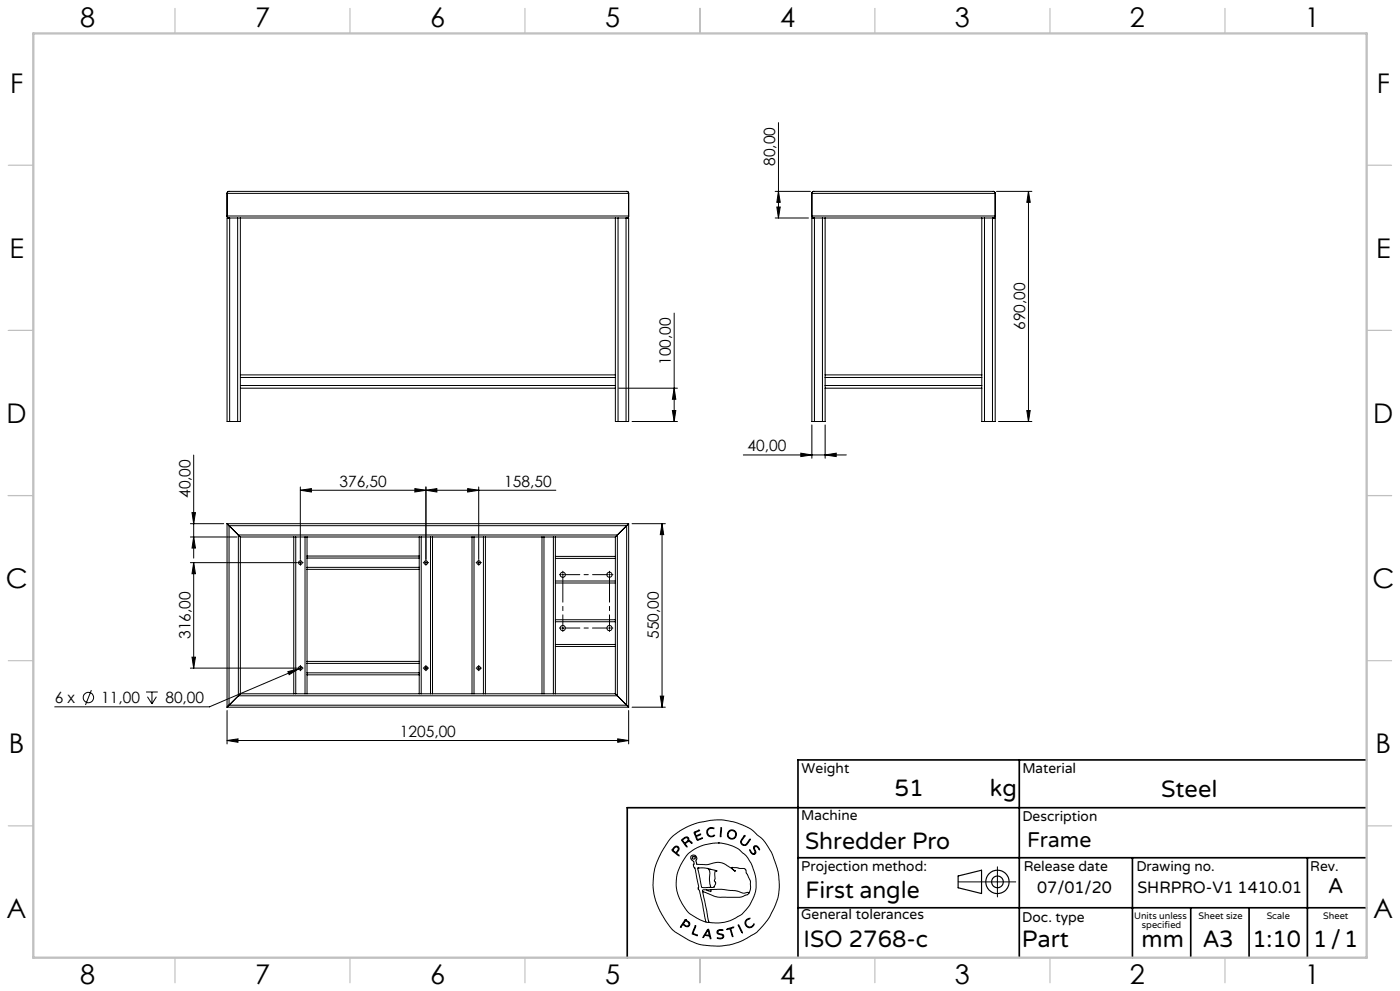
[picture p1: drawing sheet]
<svg xmlns="http://www.w3.org/2000/svg" width="420mm" height="297mm" viewBox="0 0 420 297" stroke-linecap="round" stroke-linejoin="round" font-family="sans-serif">
<g fill="none" stroke="#000" stroke-width=".3">
<path d="M233.5 36.8v28.5M68.1 58l.2-.5 .3-.1h119.5l.3 .1 .2 .5M68.1 58v6.7M68.1 58h120.5M188.6 58v6.7M232.6 57.4h10.5M233.5 57.4l.6 3.2h-1.1zM243.6 58l.2-.5 .3-.1h54l.2 .1 .3 .5M243.6 58v6.7M243.6 58h55M298.6 58v6.7M298.9 57.4h10.7"/>
<path d="M308.5 57.4l.6 3.2h-1.1zM308.5 57.4v68.9M68.1 64.7l.3 .6h.3M68.1 64.7h120.5M68.9 65.3h-.8v61h.8M68.9 65.3h2.4M68.9 65.3v61M71.3 65.3h.8M71.3 65.3v61M72.1 65.3h113.3M72.1 65.3v61h-.8M184.6 65.3v61h.8"/>
<path d="M185.4 65.3h2.4M185.4 65.3v61M187.8 65.3h.8v61h-.8M187.8 65.3v61M188.6 64.7l-.1 .4-.5 .2 .5-.2zM232.6 65.3h9.9M233 62.1h1.1l-.6 3.2zM243.6 64.7l.1 .4 .5 .2M243.6 64.7h55M244.3 65.3h-.7v61h.7M244.3 65.3h2.4M244.3 65.3v61"/>
<path d="M246.7 65.3h48.6M246.7 65.3v61M247.5 65.3v47.1M294.5 65.3v47.1M295.3 65.3h2.4M295.3 65.3v61M297.7 65.3h.9v61h-.9M297.7 65.3v61M298.6 64.7l-.1 .3-.5 .3M202.2 93.8v32.5M72.1 116.3h112.5M72.1 113.1h112.5"/>
<path d="M72.1 115.5h112.5M72.1 112.4h112.5M185.6 116.3h17.6M202.2 116.3l.5 3.4h-1zM247.5 112.4v.7M247.5 115.5v.8M247.5 116.3v10h-.8M247.5 113.1v2.4M247.5 116.3h47M247.5 113.1h47M247.5 115.5h47M247.5 112.4h47"/>
<path d="M294.5 112.4v.7M294.5 115.5v.8M294.5 116.3v10h.8M294.5 113.1v2.4M58.1 136.4v30.9M68.9 126.3h2.4M185.4 126.3h2.4M189.6 126.3h13.6M201.7 123h1l-.5 3.3zM223 136.3h30.9M240.2 135.8l3.4 .5-3.4 .5zM243.6 127.3v10"/>
<path d="M244.3 126.3h2.4M247.5 136.3l3.4-.5v1zM247.5 127.3v10M295.3 126.3h2.4M299.5 126.3h10.1M308 123h1.1l-.6 3.3zM57.1 156.9h10M57.6 153.6h1l-.5 3.3zM68.1 156.9l.6 .6M68.1 156.9h120.5M68.1 156.9v55M68.7 157.5v53.8"/>
<path d="M68.7 157.5l2.8 2.8M68.7 157.5h119.3M90.1 146.9l3.3-.5v1.1zM90.1 145.9v21.7M124.5 146.4l3.3 .5-3.3 .6zM127.8 146.9l3.3-.5v1.1zM127.8 145.9v21.7M140.3 146.4l3.3 .5-3.3 .6zM143.6 145.9v21.7M166.8 146.9h-76.7M188 157.5v53.8M188 157.5l-2.8 2.8"/>
<path d="M188.6 156.9l-.6 .6M188.6 156.9v55M189.6 156.9h10M198.6 156.9l.5 3.3h-1zM198.6 156.9v55M57.1 168.6h32M57.1 160.9h14M58.1 160.9l.5 3.3h-1zM58.1 168.6l.5 3.3h-1zM58.1 168.6v31.6M71.5 160.3l.6 .6M71.5 160.3v48.2"/>
<path d="M71.5 160.3h113.7M72.1 160.9h16M72.1 160.9v47M88.1 160.9h.6M88.1 160.9v47M88.7 160.9h2.8M88.7 160.9v47M89.9 168.6h.4M90.1 168.4v.5M91.5 160.9h.6M91.5 160.9v47M92.1 166.6v.6"/>
<path d="M92.1 170v.6M92.1 160.9h33.7M92.1 166.6h33.7M92.1 167.2h33.7M92.1 170h33.7M92.1 160.9v5.7M92.1 167.2v2.8M92.1 170.6v27.6M92.1 170.6h33.7M125.8 166.6v.6M125.8 170v.6M125.8 160.9h.6"/>
<path d="M125.8 160.9v5.7M125.8 167.2v2.8M125.8 170.6v27.6M126.4 160.9h2.8M126.4 160.9v47M127.5 168.6h.5M127.8 168.4v.5M129.2 160.9h.6M129.2 160.9v47M129.8 160.9h11.8M129.8 160.9v47M141.6 160.9h.6"/>
<path d="M141.6 160.9v47M142.2 160.9h2.8M142.2 160.9v47M143.4 168.6h.5M143.6 168.4v.5M145 160.9h.6M145 160.9v47M145.6 160.9h17M145.6 160.9v47M162.6 160.9h.6M162.6 160.9v47M163.2 160.9h2.8"/>
<path d="M163.2 160.9v47M166 160.9h.6M166 160.9v47M166.6 166.8v.6M166.6 174.1v.6M166.6 160.9h18M166.6 160.9v5.9M166.6 167.4v6.7M166.6 174.7v11M166.6 167.4h18M166.6 174.1h18M166.6 166.8h18"/>
<path d="M166.6 174.7h18M184.6 166.8v.6M184.6 174.1v.6M184.6 160.9v5.9M184.6 167.4v6.7M184.6 174.7v11M185.2 160.3l-.6 .6M185.2 160.3v48.2M57.6 197h1l-.5 3.2zM90.1 200v.5M92.1 198.2v.6M92.1 198.8v2.8"/>
<path d="M92.1 198.2h33.7M92.1 198.8h33.7M125.8 198.2v.6M125.8 198.8v2.8M127.8 200v.5M143.6 200v.5M166.6 185.7v.6M166.6 193.1v.6M166.6 186.3v6.8M166.6 193.7v14.2M166.6 185.7h18M166.6 186.3h18"/>
<path d="M166.6 193.1h18M166.6 193.7h18M168.6 188.2h.5M168.8 188v.5M184.6 185.7v.6M184.6 193.1v.6M184.6 186.3v6.8M184.6 193.7v14.2M27.4 206.8l-1.8 4.5M43.8 207.4h3.5M44.2 208.8l1.4 2.2M45.6 207.4v3.6"/>
<path d="M46.9 208.8l-1.3 2.2M57.1 200.2h32M68.1 211.9h120.5M68.1 212.9v10.1M68.7 211.3l-.6 .6M68.7 211.3h119.3M71.5 208.5h113.7M71.5 208.5l-2.8 2.8M72.1 207.9l-.6 .6M72.1 207.9h16M86.4 201.3l3.2-.9-2.9 1.8zM88.1 207.9h.6"/>
<path d="M88.7 207.9h2.8M89.6 200.4l-26.8 11.4h-46.4M89.9 200.2h.4M90.6 200l-1 .4M91.5 207.9h.6M92.1 201.6v.6M92.1 202.2v5.7M92.1 201.6h33.7M92.1 202.2h33.7M92.1 207.9h33.7M125.8 201.6v.6M125.8 207.9h.6"/>
<path d="M125.8 202.2v5.7M126.4 207.9h2.8M127.5 200.2h.5M129.2 207.9h.6M129.8 207.9h11.8M141.6 207.9h.6M142.2 207.9h2.8M143.4 200.2h.5M145 207.9h.6M145.6 207.9h17M162.6 207.9h.6M163.2 207.9h2.8"/>
<path d="M166 207.9h.6M166.6 207.9h18M184.6 207.9l.6 .6M185.2 208.5l2.8 2.8M188 211.3l.6 .6M188.6 212.9v10.1M189.6 211.9h10M198.1 208.6h1l-.5 3.3zM68.1 221.9l3.3-.5v1.1zM68.1 221.9h120.5M185.3 221.4l3.3 .5-3.3 .6zM201.4 251l2.6-2 4.6-2.2 4.6-1 3.4-.1 4.2 .8 3.2 1.3 1.7 1 3.3 2.9 2.6 4 1.5 4.4 .5 2.6 .2 3.9-.5 2.9-2.4 5.2-1.4 2-2.5 2.8-4 2.3-1.6 .7-2.6 .7-3.7 .4-4.2-.4-2-.5-2.4-1-3.9-2.4-1.2-1-2.3-3.3-1.7-3.2-1.2-3.7-.3-2.6 .2-3.5 .7-2.9 1.6-3.6z"/>
<path d="M202.2 253.9l.6-.3 .8 .3 .1 .6-.3 .7a.61 .61 0 0 0-.3 .6 .61 .61 0 0 0 .6 .5l-.1 .2-1.6-1.3a.49 .49 0 0 1-.4-.4 .49 .49 0 0 1 .4-.5zM202.3 254.1l.5-.3 .5 .2 .2 .4-.2 .5a.61 .61 0 0 1-.5 .6 .61 .61 0 0 1-.7-.5l-.2-.3zM204.5 251.6l1-.6 .6-.2 .5 .4 .1 .8 .4 .1 .5 .6-.2 .1-.6-.6-.8 .4a.5 .5 0 0 0-.4 .5 .5 .5 0 0 0 .4 .4l.1 .4-1.6-1.9zM204.8 251.7l.9-.6h.4l.3 .7-.4 .5a.59 .59 0 0 1-.6 .3 .59 .59 0 0 1-.5-.6zM208.2 249.4l1.6-.6a.31 .31 0 0 1-.1 .4 .31 .31 0 0 1-.4 0l-.7 .2-.1 .3a.56 .56 0 0 0 .3 .7 .56 .56 0 0 0 .7-.2l.7-.2-1.2 .6 .3 1 1.3-.5 .2 .1-1.7 .6zM212.3 248.5l.8-.5 1 .2 .1 .2-1-.2-.5 .2-.4 .6v.7l.5 .8 1.6-.1-.8 .4-1.2-.3-.4-.9zM215.5 252.6l2.7 .4 2.1 .8 1.5 .8 2.1 1.9 1.5 2.3 1 3 .4 1.9v2.6l-.4 1.8-1.4 3-2.5 2.9-3.4 1.9-1.9 .5-1.4 .2-3.1-.2M215.5 252.6l-2.1 .2-2.9 .7-1.9 .8-1.8 1.2-1.3 1.5-1.2 2.1-1 2.4-.3 1.3-.2 2.7 .3 1.6 .9 2.6 1.1 1.9 1.8 2.3 2.8 1.6 2.1 .9M215.5 252.6h.1M216.3 248.1v2.5l-.2 .2zM223.3 250.4h.1l.1 .2-1.1 1.6 .1 .6 .4 .3h.9l1-1.5h.3l-.9 1.4-.6 .4-1-.3-.4-.7zM224.9 254.7l.7 1 .6 .2 .3-.3-.4-1.4 .2-.7 .9 .1 .7 1-.1 .1-.8-1h-.6l-.1 .5 .5 1.3-.6 .6-.9-.5z"/>
<path d="M299.2 259.8v9M205.6 275.6l-.7 1a1.25 1.25 0 0 0-.7 1.3l.3-.3a.57 .57 0 0 1 .5-.4 .57 .57 0 0 1 .6 .4l.8 .1 .5-.6-.1-.6-1.2-.9M205.6 275.6h.1M205.6 275.9l-.3 .5M205.7 275.9l.9 .7 .1 .4-.4 .5-.8-.3a.39 .39 0 0 1-.5-.2 .39 .39 0 0 1 .2-.5l.1-.1M205.7 275.9h.1M208.6 277.4h.1v.3l-.4 1a.74 .74 0 0 0-.3 .9 .74 .74 0 0 0 .8 .5l.4 .3-1.6-.6zM209.3 260.2h2.9l2.4 .6 .4 .3a.27 .27 0 0 0-.4-.1 .27 .27 0 0 0-.1 .3v2l-.2 .7 .4 .8-.4 .9-.4 .3h-2.3a.99 .99 0 0 1-1.3-1.1zM209.4 260.1h.1M210.8 267.2l1.9 9.2M210.8 267.2l3.3 1.3 1.8 .4h6l2.3-.7 .4-.4M211.8 276.4h.9"/>
<path d="M211.9 266.7a.76 .76 0 0 0-1.2 .3l.1 .2M212.1 260.2l.6 .4 .2 .7-.1 2.5 .4 1.9-.3 .2M212.3 278.6l.2-.1 .2 .2 .6 2.6-.3-.2a.63 .63 0 0 0-.2-.6 .63 .63 0 0 0-.7-.1 .83 .83 0 0 0-1.1 .6l-.1-.1 .2-.5zM212.3 278.9l.5 1.3h-.6a.38 .38 0 0 1-.5-.2 .38 .38 0 0 1 .2-.5zM212.4 278.9h.1M212.7 276.4h.1M213 260.6h.1M213.3 266.6l3.2-.1 4.2 .4 2.3 .8 1.4-.3 .3 .1-.1 .3M213.3 266.6v.6l-1.4-.5M213.3 266.6l-1.4 .1M215.3 278.9l.5-.3 1.1 .1v.2l-1.1-.1-.5 .5 .2 .4 1.5 .5 .1 .5-.2 .5-.6 .2-1.1-.2h1.1l.6-.4-.2-.5-1.5-.5-.1-.5zM218 278.4l2.1-.5-.8 .4 .5 2.4-.8-2.3-.8 .2z"/>
<path d="M221.5 277.2l1.2 2.2v.2zM221.5 277.1h.1M223.9 275.7l.8-.5 .3 .1-.8 .4-.4 .5v.9l.6 .6 .8 .1 .9-.9a.34 .34 0 0 1 .2 .4 .34 .34 0 0 1-.4 .3l-.9 .5-1-.4-.5-1zM224.6 267.8l.5-1.4v-2.3l-1.7-3.8-3.9-.3 1.1 1.1-3.3-2.2-1.6-.5-3.6 .7-3-.1-.3-.9 .3-.7-.2-.7-.5-.4-.9 .1-.2 .3-.1 .5 .2 .4 .8 .7-.1 1.5 .4 .4 1.1 5.4-.2 .8 .5 .8 1.9 9.2M287.4 264.3h17.3"/>
<circle cx="90.1" cy="168.6" r=".55"/>
<circle cx="127.8" cy="168.6" r=".55"/>
<circle cx="143.6" cy="168.6" r=".55"/>
<circle cx="168.8" cy="172.2" r=".77"/>
<circle cx="182.8" cy="172.2" r=".77"/>
<circle cx="168.8" cy="188.2" r=".77"/>
<circle cx="182.8" cy="188.2" r=".77"/>
<circle cx="26.5" cy="209" r="1.55"/>
<circle cx="90.1" cy="200.2" r=".56"/>
<circle cx="127.8" cy="200.2" r=".56"/>
<circle cx="143.6" cy="200.2" r=".56"/>
<circle cx="208.1" cy="257.1" r=".44"/>
<circle cx="219.5" cy="250.1" r="1.17"/>
<circle cx="219.5" cy="250.1" r="1.38"/>
</g>
<g fill="none" stroke="#000" stroke-width=".35">
<path d="M287.4 262.5l7.1-1.7v7l-7.1-1.7z"/>
<circle cx="299.2" cy="264.3" r="3.5"/>
<circle cx="299.2" cy="264.3" r="1.75"/>
</g>
<g fill="none" stroke="#000" stroke-width=".3" stroke-dasharray="15.2 1.3 1.3 1.3">
<path d="M89.6 168.6h-.3M90.1 169.1v.3M90.1 168.1v-.3M90.6 168.6h.3M127.3 168.6h-.3M127.8 169.1v.3M127.8 168.1v-.3M128.3 168.6h.3M143.1 168.6h-.3M143.6 169.1v.3M143.6 168.1v-.3M144.1 168.6h.3"/>
<path d="M168.4 172.2h-.6M168.9 172.2v.3M168.9 172.2h-.3M168.9 172.2v-.2M168.9 172.2h.2M168.9 171.7v-.5M182.9 172.2v.3M182.9 172.2h-.3M182.9 172.2v-.2M182.9 172.2h.2M182.9 171.7v-.5M183.4 172.2h.5"/>
<path d="M90.1 199.7v-.3M127.8 199.7v-.3M143.6 199.7v-.3M168.4 188.2h-.6M168.9 188.7v.5M182.9 188.2v.3M182.9 188.2h-.3M182.9 188.2v-.2M182.9 188.2h.2M182.9 188.7v.5M183.4 188.2h.5M89.6 200.2h-.3"/>
<path d="M90.1 200.7v.3M90.6 200.2h.3M127.3 200.2h-.3M127.8 200.7v.3M128.3 200.2h.3M143.1 200.2h-.3M143.6 200.7v.3M144.1 200.2h.3"/>
</g>
<path d="M169.4 172.2h13M169.4 188.2h13" fill="none" stroke="#000" stroke-width=".3" stroke-dasharray="15.2 1.3 1.3 1.3" stroke-dashoffset="10.6"/>
<path d="M168.9 172.7v15M182.9 172.7v15" fill="none" stroke="#000" stroke-width=".3" stroke-dasharray="15.2 1.3 1.3 1.3" stroke-dashoffset="7.5"/>
<path d="M305.8 227.7v59.2M410 227.7h-170.6v59.2M239.4 257.1h170.3M339.7 257.1v29.9M392.2 257.1v29.8M409.7 242.1h-221.5v45M239.4 272.1h170.6M357.2 272.1v14.8M374.7 272.1v14.8" fill="none" stroke="#000" stroke-width=".5"/>
<g fill="none" stroke="#c0c0c0" stroke-width=".35">
<path d="M52.5 2.5v7.5M105 2.5v7.5M157.5 2.5v7.5M210 2.5v7.5M262.5 2.5v7.5M315 2.5v7.5M367.5 2.5v7.5M2.5 49.5h7.5M410 49.5h7.5M2.5 99h7.5M410 99h7.5M2.5 148.5h7.5"/>
<path d="M410 148.5h7.5M2.5 198h7.5M410 198h7.5M2.5 247.5h7.5M410 247.5h7.5M52.5 287v7.5M105 287v7.5M157.5 287v7.5M210 287v7.5M262.5 287v7.5M315 287v7.5M367.5 287v7.5"/>
</g>
<path d="M10 10h400v277h-400z" fill="none" stroke="#c0c0c0" stroke-width=".7"/>
<g fill="#000">
<path d="M202.2 116.3l.5 3.4h-1zM201.7 123h1l-.5 3.3zM233.5 57.4l.6 3.2h-1.1zM233 62.1h1.1l-.6 3.2zM58.1 168.6l.5 3.3h-1zM57.6 197h1l-.5 3.2z"/>
<path d="M240.2 135.8l3.4 .5-3.4 .5zM247.5 136.3l3.4-.5v1zM90.1 146.9l3.3-.5v1.1zM124.5 146.4l3.3 .5-3.3 .6zM86.4 201.3l.3 .9 2.9-1.8z"/>
<path d="M308 123h1.1l-.6 3.3zM308.5 57.4l.6 3.2h-1.1zM198.1 208.6h1l-.5 3.3zM198.6 156.9l.5 3.3h-1zM58.1 160.9l.5 3.3h-1zM57.6 153.6h1l-.5 3.3z"/>
<path d="M68.1 221.9l3.3-.5v1.1zM185.3 221.4l3.3 .5-3.3 .6zM127.8 146.9l3.3-.5v1.1zM140.3 146.4l3.3 .5-3.3 .6z"/>
</g>
<g font-size="8.1">
<text x="24" y="8">8</text>
<text x="76.5" y="8">7</text>
<text x="129" y="8">6</text>
<text x="181.5" y="8">5</text>
<text x="234" y="8">4</text>
<text x="286.5" y="8">3</text>
<text x="339" y="8">2</text>
<text x="391.5" y="8">1</text>
<text x="3" y="27.7">F</text>
<text x="413" y="27.7">F</text>
<text x="2.8" y="77.2">E</text>
<text x="412.8" y="77.2">E</text>
<text x="2" y="126.7">D</text>
<text x="412" y="126.7">D</text>
<text x="1.7" y="176.2">C</text>
<text x="411.7" y="176.2">C</text>
<text x="2.7" y="225.7">B</text>
<text x="412.7" y="225.7">B</text>
<text x="2" y="275.2">A</text>
<text x="412" y="275.2">A</text>
<text x="24" y="295">8</text>
<text x="76.5" y="295">7</text>
<text x="129" y="295">6</text>
<text x="181.5" y="295">5</text>
<text x="234" y="295">4</text>
<text x="286.5" y="295">3</text>
<text x="339" y="295">2</text>
<text x="391.5" y="295">1</text>
</g>
<g font-size="7.1">
<text x="268.3" y="238.5">51</text>
<text x="297" y="238.5">kg</text>
<text x="348.3" y="239">Steel</text>
<text x="241.5" y="254.4">Shredder Pro</text>
<text x="241.6" y="269.2">First angle</text>
<text x="241.1" y="283.7">ISO 2768-c</text>
<text x="306.6" y="283.9">Part</text>
<text x="342.5" y="283.9">mm</text>
<text x="360.9" y="283.8">A3</text>
<text x="375.7" y="283.9">1:10</text>
<text x="393.9" y="283.9">1/1</text>
</g>
<g font-size="6.3">
<text x="308.1" y="253.8">Frame</text>
<text x="398.5" y="267.7">A</text>
</g>
<g font-size="4.9">
<text x="311.2" y="267.6">07/01/20</text>
<text x="341.2" y="267.6">SHRPRO-V1 1410.01</text>
</g>
<g font-size="4.7">
<text x="232.6" y="49.7" transform="rotate(-90 232.6 49.7)">80,00</text>
<text x="307.6" y="98.9" transform="rotate(-90 307.6 98.9)">690,00</text>
<text x="201.2" y="109.3" transform="rotate(-90 201.2 109.3)">100,00</text>
<text x="224.3" y="135.3">40,00</text>
<text x="57.1" y="149.3" transform="rotate(-90 57.1 149.3)">40,00</text>
<text x="101.8" y="145.9">376,50</text>
<text x="151.3" y="145.9">158,50</text>
<text x="57.1" y="191.5" transform="rotate(-90 57.1 191.5)">316,00</text>
<text x="197.6" y="191.5" transform="rotate(-90 197.6 191.5)">550,00</text>
<text x="16.4" y="210.7">6 x</text>
<text x="30.4" y="210.7">11,00</text>
<text x="49.6" y="210.7">80,00</text>
<text x="120" y="220.9">1205,00</text>
</g>
<g font-size="4.2">
<text x="240.5" y="231.7">Weight</text>
<text x="306.7" y="231.7">Material</text>
<text x="240.4" y="245.9">Machine</text>
<text x="306.7" y="246.1">Description</text>
<text x="240.4" y="261.1">Projection method:</text>
<text x="307.1" y="261">Release date</text>
<text x="340.9" y="261">Drawing no.</text>
<text x="393.1" y="261">Rev.</text>
<text x="240.4" y="275.6">General tolerances</text>
<text x="306.7" y="276.2">Doc. type</text>
</g>
<g font-size="2.8">
<text x="340.2" y="275.3">Units unless</text>
<text x="359.6" y="275.3">Sheet size</text>
<text x="380" y="275.3">Scale</text>
<text x="396.9" y="275.3">Sheet</text>
<text x="342.6" y="278.2">specified</text>
</g>
</svg>
